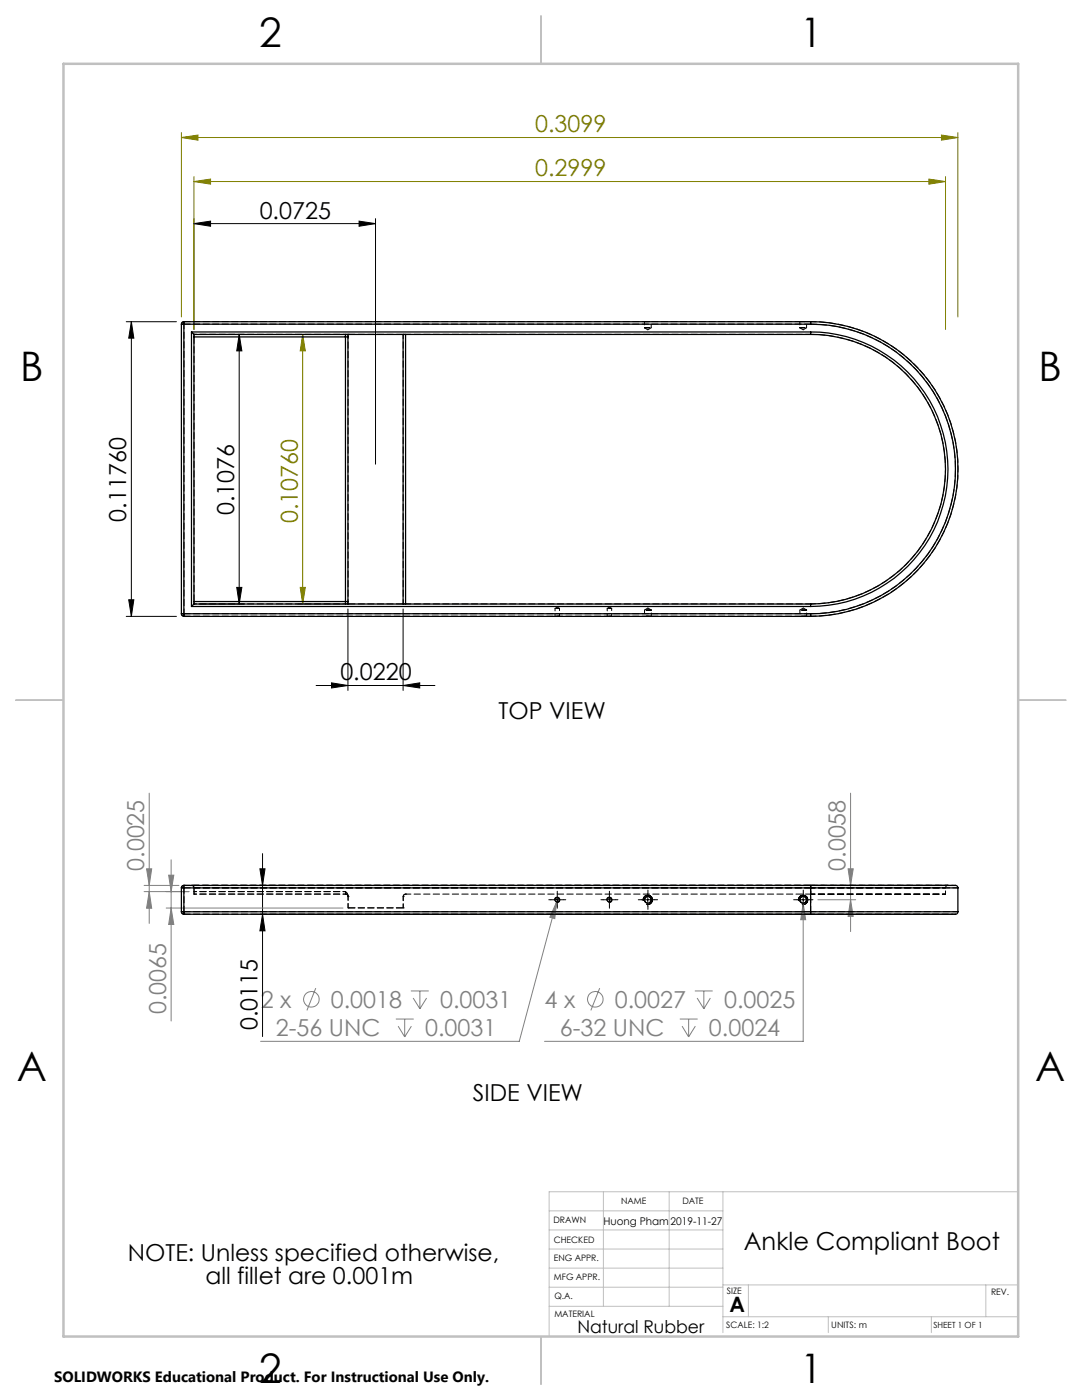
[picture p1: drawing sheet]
<svg xmlns="http://www.w3.org/2000/svg" width="216mm" height="279mm" viewBox="0 0 216 279" stroke-linecap="round" stroke-linejoin="round" font-family="sans-serif">
<g fill="none" stroke="#808080" stroke-width=".2">
<path d="M29.8 158.3v26M169.7 158.3v27.6M28.8 176.7h6.9M28.8 177.9h8.9M29.2 173.4h1.1l-.5 3.3zM29.8 177.9l.5 3.4h-1.1zM33.7 174.7h1l-.6 3.2zM34.1 171.6v32.2M162.7 176.7h8M163.2 179.6h7.5M169.2 173.4h1.1l-.6 3.3zM169.7 179.6l.6 3.3h-1.1z"/>
<path d="M33.2 181.2h35.2M34.1 181.2l.6 3.3h-1zM63 197.2l-1.8 4.4M82 197.8h3.5M82.4 199.2l1.4 2.1M83.8 197.8v3.5M85.1 199.2l-1.3 2.1M111.1 180l-.4 3.3-1-.2zM111.1 180l-7.5 27.8h-51.6M119.7 197.2l-1.8 4.4M138.6 197.8h3.6M139.1 199.2l1.3 2.1"/>
<path d="M140.4 197.8v3.5M141.7 199.2l-1.3 2.1M160.3 180.3l.5 3.3h-1zM160.3 180.3v27.5h-51.6M79 203.4h3.5M79.4 204.8l1.4 2.1M80.8 203.4v3.5M82.1 204.8l-1.3 2.1M135.6 203.4h3.6M136.1 204.8l1.3 2.1M137.4 203.4v3.5M138.7 204.8l-1.3 2.1"/>
<circle cx="62.1" cy="199.4" r="1.56"/>
<circle cx="118.8" cy="199.4" r="1.56"/>
</g>
<g fill="none" stroke="#000" stroke-width=".2">
<path d="M38.7 44.6l3.3-.5v1.1zM38.7 43.6v22.2M38.7 44.6h36.2M71.6 44.1l3.3 .5-3.3 .6zM74.9 43.6v49M25.2 64.2h10M26.2 64.2l.5 3.3h-1zM26.2 64.2v58.8M39.7 66.7h9.1M47.7 66.7v53.8M47.7 66.7l.6 3.3h-1.1zM25.7 119.7h1l-.5 3.3z"/>
<path d="M47.2 117.2h1.1l-.6 3.3zM25.2 123h10M39.7 120.5h9.1M63.1 136.8h23.7M66.1 136.3l3.3 .5-3.3 .5zM69.4 121.5v16.3M80.4 136.8l3.3-.5v1zM80.4 121.5v16.3M51.4 176.7h138.7M51.9 173.4h1l-.5 3.3zM52.4 170.4v36.5M109.9 179.6h2.5"/>
<path d="M110.7 179.7a.54 .54 0 0 1 .4-.7 .54 .54 0 0 1 .6 .6 .54 .54 0 0 1-.6 .5M111.2 178.3v2.5M120.3 179.6h2.5M121.1 179.7a.54 .54 0 0 1 .5-.7 .54 .54 0 0 1 .5 .6 .54 .54 0 0 1-.6 .5M121.6 178.3v2.5M128 179.6h2.5M128.3 179.8a.93 .93 0 0 1 .9-1.1 .93 .93 0 0 1 1 1 .93 .93 0 0 1-1.2 .8M129.3 178.3v2.5M159 179.6h2.5M159.3 179.8a.93 .93 0 0 1 .9-1.1 .93 .93 0 0 1 1 1 .93 .93 0 0 1-1.2 .8 .93 .93 0 0 0 1.2-.8 .93 .93 0 0 0-1-1 .93 .93 0 0 0-.8 1.1M160.3 178.3v2.5M51.4 182.5h138.7"/>
<path d="M52.4 182.5l.5 3.3h-1z"/>
</g>
<g fill="none" stroke="#808000" stroke-width=".2">
<path d="M36.2 27.4l3.3-.4v1zM36.2 26.5v36.8M36.2 27.4h154.9M38.7 36.2l3.3-.5v1.1zM38.7 35.2v30.6M38.7 36.2h150M185.3 35.7l3.4 .5-3.4 .6zM187.9 27l3.2 .4-3.2 .6zM188.7 35.2v30.6M191.1 26.5v36.8M59.4 66.7h9M60.4 66.7l.5 3.3h-1z"/>
<path d="M60.4 66.7v53.8M59.9 117.2h1l-.5 3.3zM59.4 120.5h9"/>
</g>
<g fill="none" stroke="#c0c0c0" stroke-width=".2">
<path d="M120.4 237.8v22.9M133.5 237.8v22.9M144.3 237.8v28.2M203.2 237.8h-93.6v28.9M109.6 241.7h34.7M109.6 245.5h34.7M109.6 249.3h34.7M109.6 253.1h34.7M109.6 256.9h34.7M144.3 256.4h58.8M149.3 256.4v6.4M196.7 256.4v6.4"/>
<path d="M109.6 260.7h34.7M144.3 262.8h58.8M165.3 262.8v3.2M185.8 262.8v3.2"/>
</g>
<path d="M108 3.2v9.5M3.1 139.7h9.6M203.2 139.7h9.5M108 266.7v9.6" fill="none" stroke="#c0c0c0" stroke-width=".25"/>
<path d="M12.7 12.7h190.5v254h-190.5z" fill="none" stroke="#c0c0c0" stroke-width=".5"/>
<g fill="none" stroke="#000" stroke-width=".2" stroke-dasharray="15.2 1.3 1.3 1.3">
<path d="M109.9 179.6h-.4M111.2 178.3v-.4M112.4 179.6h.5M120.4 179.6h-.5M121.6 178.3v-.4M122.9 179.6h.4M128 179.6h-.6M129.3 178.3v-.7M130.5 179.6h.7M159 179.6h-.6M160.3 178.3v-.7M161.5 179.6h.7"/>
<path d="M111.2 180.8v.5M121.6 180.8v.5M129.3 180.8v.7M160.3 180.8v.7"/>
</g>
<g fill="#000">
<path d="M71.6 44.1l3.3 .5-3.3 .6zM38.7 44.6l3.3-.5v1.1z"/>
<path d="M47.7 66.7l.6 3.3h-1.1zM47.2 117.2h1.1l-.6 3.3z"/>
<path d="M25.7 119.7h1l-.5 3.3zM26.2 64.2l.5 3.3h-1z"/>
<path d="M66.1 136.3l3.3 .5-3.3 .5zM80.4 136.8l3.3-.5v1z"/>
<path d="M52.4 182.5l.5 3.3h-1zM51.9 173.4h1l-.5 3.3z"/>
</g>
<g fill="#808000">
<path d="M36.2 27.4l3.3-.4v1zM187.9 27l3.2 .4-3.2 .6zM38.7 36.2l3.3-.5v1.1zM185.3 35.7l3.4 .5-3.4 .6z"/>
<path d="M59.9 117.2h1l-.5 3.3zM60.4 66.7l.5 3.3h-1z"/>
</g>
<g fill="#808080">
<path d="M160.3 180.3l-.5 3.3h1zM111.1 180l-1.4 3.1 1 .2z"/>
<path d="M29.2 173.4h1.1l-.5 3.3zM29.8 177.9l.5 3.4h-1.1zM33.7 174.7h1l-.6 3.2zM34.1 181.2l.6 3.3h-1zM169.2 173.4h1.1l-.6 3.3zM169.7 179.6l.6 3.3h-1.1z"/>
</g>
<g fill="none" stroke="#000" stroke-width=".25">
<path d="M36.2 64.7h.5M36.2 64.7v57.8M36.7 64.2a.48 .48 0 0 0-.5 .5M36.7 64.2v.5M36.7 64.7v57.8M36.7 64.7h125M36.7 64.2h125M38.2 66.3l.5 .4M38.2 66.3h123.5M38.2 66.3v54.7M38.7 66.7h123M38.7 66.7v53.8"/>
<path d="M38.7 67.2h30.2M68.9 67.2h.5M68.9 66.7v.5M68.9 67.2v52.9M69.4 66.7v.5M69.4 67.2v52.9M80.4 66.7v53.8M80.9 66.7v53.8M161.7 64.2a29.4 29.4 0 0 1 29.4 29.4 29.4 29.4 0 0 1-29.4 29.4M161.7 64.7a28.9 28.9 0 0 1 28.9 28.9 28.9 28.9 0 0 1-28.9 28.9M161.7 64.2v.5M161.7 66.3a27.4 27.4 0 0 1 27.5 27.3 27.4 27.4 0 0 1-27.5 27.4"/>
<path d="M161.7 66.7a26.9 26.9 0 0 1 27 26.9 26.9 26.9 0 0 1-27 26.9M161.7 66.3v.4M36.2 122.5h.5M36.2 122.5l.1 .3 .4 .2M36.7 122.5v.5M36.7 122.5h125M36.7 123h125M38.2 121h123.5M38.7 120.5l-.5 .5M38.7 120.5h123M38.7 120.1h30.2M68.9 120.1v.4"/>
<path d="M68.9 120.1h.5M69.4 120.1v.4M161.7 122.5v.5M161.7 120.5v.5M36.2 177.2h.5M36.2 177.2v4.8M36.7 176.7a.48 .48 0 0 0-.5 .5M36.7 176.7v.5M36.7 177.2v4.8M36.7 177.2h125M36.7 176.7h125M161.7 176.7h28.7a.52 .52 0 0 1 .7 .5"/>
<path d="M161.7 176.7v.5M161.7 177.2h29.4M161.7 177.2v4.8M191.1 177.2v4.8M36.2 182a.48 .48 0 0 0 .5 .5M36.2 182h.5M36.7 182v.5M36.7 182h125M36.7 182.5h125M161.7 182v.5M161.7 182h29.4M191.1 182a.65 .65 0 0 1-1 .5h-28.4"/>
<circle cx="111.2" cy="179.6" r=".43"/>
<circle cx="121.6" cy="179.6" r=".43"/>
<circle cx="129.3" cy="179.6" r=".67"/>
<circle cx="160.3" cy="179.6" r=".67"/>
</g>
<g fill="none" stroke="#000" stroke-width=".2" stroke-dasharray="1.3 .6" stroke-dashoffset=".2">
<path d="M128.6 64.2h1.3h-1.3M128.6 65.4h1.3h-1.3M159.6 64.2h1.3h-1.3M159.6 65.4h1.3h-1.3M161.8 66.7h-80.8M81 120.5h80.8M129.9 121.7h-1.3h1.3M130 123h-1.4h1.4M160.9 121.7h-1.3h1.3M161 123h-1.4h1.4M161.8 123a29.4 29.4 0 0 0 29.4-29.4 29.4 29.4 0 0 0-29.4-29.4M36.2 177.2v4.7"/>
<path d="M111.6 179.6a.44 .44 0 0 0-.6-.4 .44 .44 0 0 0-.1 .7 .44 .44 0 0 0 .7-.2v-.1M122 179.6a.44 .44 0 0 0-.6-.4 .44 .44 0 0 0-.1 .7 .44 .44 0 0 0 .7-.2v-.1M161.8 177.2v4.7M161.8 178.4h-80.8M161.8 177.2h29.4M36.7 181.9v-4.7M191.2 181.9h-29.4"/>
</g>
<g fill="none" stroke="#000" stroke-width=".2" stroke-dasharray="1.3 .6">
<path d="M36.2 64.7h.1M36.7 64.7v-.5M36.7 64.7h-.5M36.7 64.7h125.1M36.7 64.2h.1M38.7 67.2v-.5M38.7 67.2v52.8M38.7 66.7h.1M69 66.7h.5M69.5 66.7h.1M80.5 66.7h.1M80.5 66.7h.5"/>
<path d="M161.8 64.2h.1M161.8 66.7h.1M161.8 64.7v-.5M161.8 64.2h-125.1M161.8 64.7a28.9 28.9 0 0 1 28.9 28.9 28.9 28.9 0 0 1-28.9 28.9M36.2 122.5h.1M36.2 122.5h.5M36.7 123v-.5M36.7 123h125.1M36.7 123h.1M38.7 120.5v-.5M38.7 120.5h.1"/>
<path d="M69.5 120.5h.1M69.5 120.5h-.5M80.5 120.5h.1M81 120.5h-.5M111.2 121.2l-.4 .2M111.6 121.4l-.4-.2M121.6 121.2l-.4 .2M122 121.4l-.4-.2M161.8 120.5h.1M161.8 123h.1M161.8 123v-.5M161.8 122.5h-125.1"/>
<path d="M36.2 177.2h.5M36.2 177.2h.1M36.7 176.7h.1M36.7 176.7v.5M36.7 177.2h125.1M38.2 176.7h.1M38.7 177.2h.1M38.7 178.4h.1M38.7 177.9v.5M38.7 178.4v-.5M69 178.4h.1M69 177.9v.5"/>
<path d="M69 178.4v-.5M69.5 178.9h.1M69.5 178.9v-.1M69.5 178.8v.1M80.5 178.9h.1M81 178.4h.1M161.8 176.7v.5M161.8 176.7h-125.1M36.2 181.9h.5M36.2 181.9h.1M36.7 182.4h.1M36.7 182.4v-.5"/>
<path d="M36.7 182.4h125.1M69.5 181.2h.1M80.5 181.2h.1M161.8 182.4v-.5M161.8 181.9h-125.1"/>
</g>
<path d="M69 177.9l.5 .9M69.5 178.8l-.5-.9M190.7 176.7h-28.9M80.5 181.2v-2.3M161.8 182.4h28.9" fill="none" stroke="#000" stroke-width=".2" stroke-dasharray="1.3 .6" stroke-dashoffset=".5"/>
<g fill="none" stroke="#000" stroke-width=".2" stroke-dasharray="1.3 .6" stroke-dashoffset=".4">
<path d="M36.2 64.7l.2-.4 .3-.1M69.5 66.7v53.8M128.6 65.4l.7 .4M129.3 65.8l.6-.4M159.6 65.4l.7 .4M160.3 65.8l.6-.4M36.7 123l-.3-.2-.2-.3M80.5 120.5v-53.8M129.3 121.3l-.7 .4M130 121.7l-.7-.4M160.3 121.3l-.7 .4M161 121.7l-.7-.4"/>
<path d="M36.2 177.2l.2-.4 .3-.1M38.7 177.2l-.1-.4-.4-.1M38.7 177.9v-.7M69 178.4l.3 .2 .2 .3M80.5 178.9l.1-.3 .4-.2M81 178.4l-.4 .2-.1 .3M128.6 179.6a.68 .68 0 0 1 .9-.7 .68 .68 0 0 1 .2 1.1 .68 .68 0 0 1-1.1-.2v-.2M130 179.6a.68 .68 0 0 0-1-.7 .68 .68 0 0 0-.2 1.1 .68 .68 0 0 0 1.1-.2l.1-.2M159.6 179.6a.68 .68 0 0 1 .9-.7 .68 .68 0 0 1 .2 1.1 .68 .68 0 0 1-1.1-.2v-.2M161 179.6a.68 .68 0 0 0-1-.7 .68 .68 0 0 0-.2 1.1 .68 .68 0 0 0 1.1-.2l.1-.2M161.8 177.2h26.9h-26.9M161.8 178.4h26.9h-26.9"/>
<path d="M188.7 177.2l.1-.4 .4-.1M36.7 182.4l-.3-.1-.2-.4M69.5 181.2v-2.4"/>
</g>
<path d="M38.7 177.2h123.1M161.8 177.2h-123.1" fill="none" stroke="#000" stroke-width=".2" stroke-dasharray="1.3 .6" stroke-dashoffset=".1"/>
<path d="M38.2 176.7h123.6M161.8 176.7h-123.6" fill="none" stroke="#000" stroke-width=".2" stroke-dasharray="1.3 .6" stroke-dashoffset="-.2"/>
<path d="M80.5 66.7h-11M69.5 120.5h11M161.8 176.7h27.4h-27.4M69.5 181.2h11M80.5 181.2h-11" fill="none" stroke="#000" stroke-width=".2" stroke-dasharray="1.3 .6" stroke-dashoffset="-.1"/>
<path d="M38.7 66.7h30.3M69 120.5h-30.3M110.8 121.4v1.6M111.6 123v-1.6M121.2 121.4v1.6M122 123v-1.6M38.7 178.4h30.3M38.7 177.9h30.3M69 177.9h-30.3M69 178.4h-30.3" fill="none" stroke="#000" stroke-width=".2" stroke-dasharray="1.3 .6" stroke-dashoffset=".8"/>
<path d="M128.6 64.2v1.2M129.9 65.4v-1.2M159.6 64.2v1.2M160.9 65.4v-1.2M128.6 121.7v1.3M130 123v-1.3M159.6 121.7v1.3M161 123v-1.3M161.8 178.4v-1.2M188.7 178.4v-1.2" fill="none" stroke="#000" stroke-width=".2" stroke-dasharray="1.3 .6" stroke-dashoffset=".6"/>
<path d="M36.2 64.7v57.8M36.7 122.5v-57.8M161.8 120.5a26.9 26.9 0 0 0 26.9-26.9 26.9 26.9 0 0 0-26.9-26.9" fill="none" stroke="#000" stroke-width=".2" stroke-dasharray="1.3 .6" stroke-dashoffset=".3"/>
<path d="M111.6 121.4h-.8h.8M111.6 123h-.8h.8M122 121.4h-.8h.8M122 123h-.8h.8" fill="none" stroke="#000" stroke-width=".2" stroke-dasharray="1.3 .6" stroke-dashoffset=".9"/>
<g font-size="8.1">
<text x="51.7" y="9.3">2</text>
<text x="159.7" y="9.3">1</text>
<text x="4" y="76">B</text>
<text x="207.2" y="76">B</text>
<text x="3.3" y="215.7">A</text>
<text x="206.5" y="215.7">A</text>
<text x="51.7" y="276">2</text>
<text x="159.7" y="276">1</text>
</g>
<text font-size="4.9" x="148.4" y="249.4">Ankle Compliant Boot</text>
<g font-size="4.7" fill="#808000">
<text x="106.8" y="26.4">0.3099</text>
<text x="106.8" y="35.2">0.2999</text>
<text x="59.4" y="104.4" transform="rotate(-90 59.4 104.4)">0.10760</text>
</g>
<g font-size="4.7">
<text x="51.8" y="43.6">0.0725</text>
<text x="25.2" y="104.1" transform="rotate(-90 25.2 104.1)">0.11760</text>
<text x="46.7" y="102.8" transform="rotate(-90 46.7 102.8)">0.1076</text>
<text x="67.9" y="135.8">0.0220</text>
<text x="99.5" y="143.6">TOP VIEW</text>
<text x="51.4" y="205.5" transform="rotate(-90 51.4 205.5)">0.0115</text>
<text x="94.4" y="219.8">SIDE VIEW</text>
<text x="25.5" y="251.7">NOTE: Unless specified otherwise,</text>
<text x="41" y="256.3">all fillet are 0.001m</text>
</g>
<g font-size="4.7" fill="#808080">
<text x="28.8" y="173.8" transform="rotate(-90 28.8 173.8)">0.0025</text>
<text x="168.7" y="173.8" transform="rotate(-90 168.7 173.8)">0.0058</text>
<text x="33.2" y="202.4" transform="rotate(-90 33.2 202.4)">0.0065</text>
<text x="52" y="201.1">2 x</text>
<text x="66" y="201.1">0.0018</text>
<text x="87.8" y="201.1">0.0031</text>
<text x="108.7" y="201.1">4 x</text>
<text x="122.7" y="201.1">0.0027</text>
<text x="144.5" y="201.1">0.0025</text>
<text x="55" y="206.7">2-56 UNC</text>
<text x="84.8" y="206.7">0.0031</text>
<text x="111.7" y="206.7">6-32 UNC</text>
<text x="141.5" y="206.7">0.0024</text>
</g>
<text font-size="4.2" x="145.5" y="261.9">A</text>
<text font-size="3.5" x="115.2" y="265.9">Natural Rubber</text>
<text font-size="3" x="10.8" y="275.7">SOLIDWORKS Educational Product. For Instructional Use Only.</text>
<g font-size="2.1">
<text x="120.4" y="244.5">Huong Pham</text>
<text x="133.8" y="244.4">2019-11-27</text>
</g>
<g font-size="1.8">
<text x="110.4" y="244.1">DRAWN</text>
<text x="123.9" y="240.3">NAME</text>
<text x="136.2" y="240.4">DATE</text>
<text x="110.5" y="248.1">CHECKED</text>
<text x="110.5" y="251.7">ENG APPR.</text>
<text x="110.5" y="255.5">MFG APPR.</text>
<text x="110.6" y="262.9">MATERIAL</text>
<text x="110.6" y="259.3">Q.A.</text>
<text x="145.1" y="258.3">SIZE</text>
<text x="197.8" y="258.5">REV.</text>
<text x="144.9" y="264.9">SCALE: 1:2</text>
<text x="165.9" y="265">UNITS: m</text>
</g>
<text font-size="1.7" x="186.3" y="265">SHEET 1 OF 1</text>
</svg>
